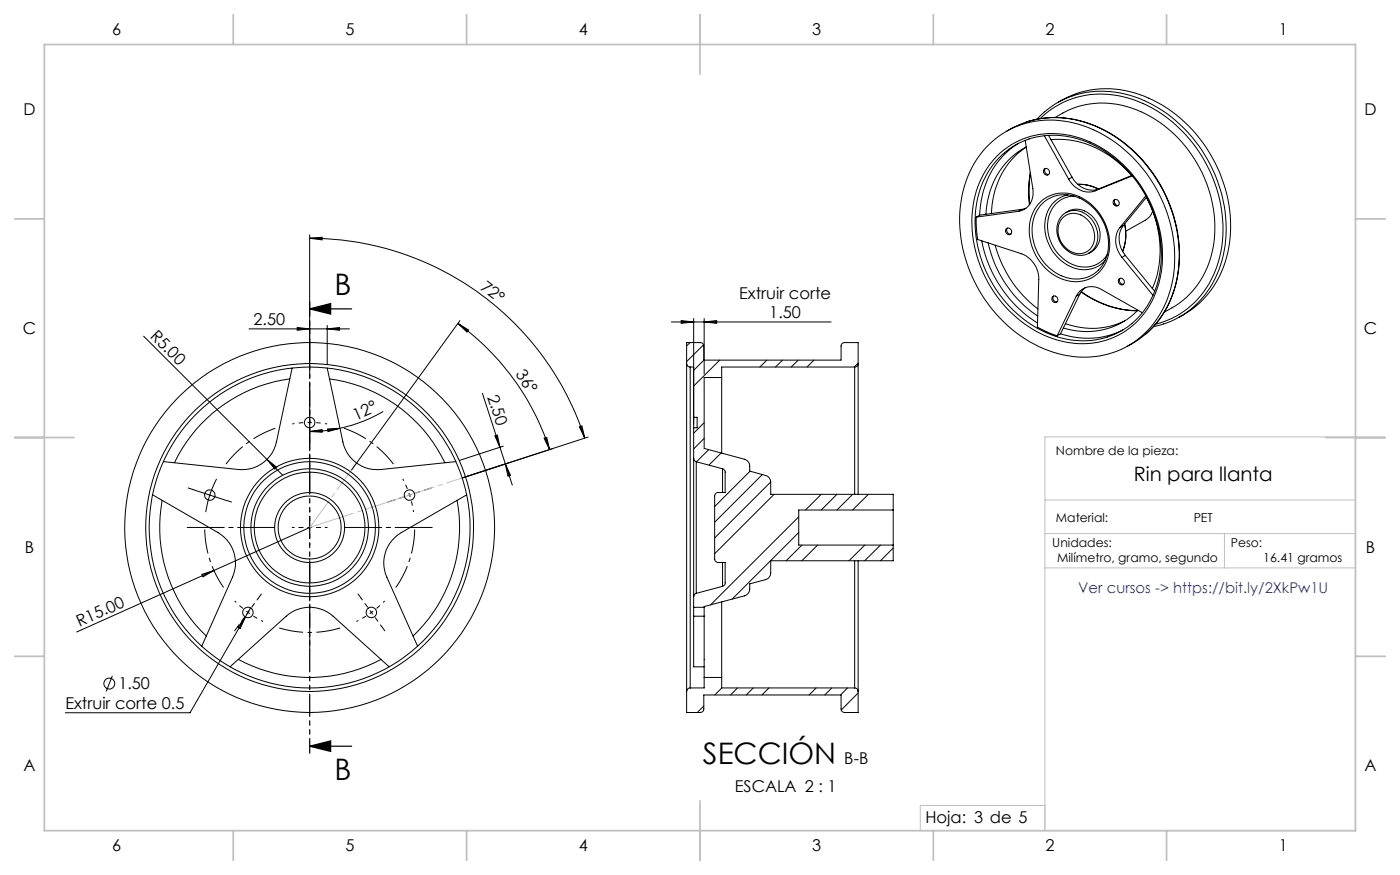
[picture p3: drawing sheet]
<svg xmlns="http://www.w3.org/2000/svg" width="400mm" height="250mm" viewBox="0 0 400 250" stroke-linecap="round" stroke-linejoin="round" font-family="sans-serif">
<g fill="none" stroke="#000" stroke-width=".29">
<path d="M287.7 37.5a27.3 27.3 0 0 1 26.5-.9 40.5 40.5 0 0 1 21.8 44.5 26.6 26.6 0 0 1-13.8 17.8M293.3 34.8a29.8 29.8 0 0 1 26.6 5.1 40.8 40.8 0 0 1 16.5 39.1 28 28 0 0 1-9.1 16.4M294 39.7a26.8 26.8 0 0 1 26 6.9 35.2 35.2 0 0 1 10.9 33.7 23.4 23.4 0 0 1-7.5 12.2M294 39.7a22.8 22.8 0 0 0-15.1 19.5 35.2 35.2 0 0 0 22.5 36.8 22.6 22.6 0 0 0 22-3.6M297.2 33.9a25.5 25.5 0 0 1 28-4.9 39.8 39.8 0 0 1 23.7 42.7 25.5 25.5 0 0 1-18.7 20.9M298.4 38.8l6.9 12.4M298.5 31.9l-2.2 2.2M298.5 31.9a26.1 26.1 0 0 1 27.1-3.7 40.6 40.6 0 0 1 23.9 44.6 26 26 0 0 1-17 19.8M299.6 38.7l.7 1.2M300.3 39.9a27.2 27.2 0 0 1 23 10.3M300.3 39.9l6 10.7M301.4 33.6a25.2 25.2 0 0 1 27.1-.4 36.7 36.7 0 0 1 17.7 39.3 24.5 24.5 0 0 1-13.6 16.7"/>
<path d="M302.4 29.2a27.7 27.7 0 0 1 28.5 .2 40.8 40.8 0 0 1 20.2 41.3 27 27 0 0 1-14.2 20M281.7 42.2a25.8 25.8 0 0 1 27.8-6.3 40.3 40.3 0 0 1 25.3 45.2 25.4 25.4 0 0 1-29.6 20.6 37.8 37.8 0 0 1-26.9-21.4 36 36 0 0 1 .1-33.7zM284.8 44.6a23 23 0 0 1 25.4-4.6 35.7 35.7 0 0 1 20.9 40.9 22.6 22.6 0 0 1-29.4 16.1 35.9 35.9 0 0 1-24-32.5 26.5 26.5 0 0 1 7.1-19.9zM290.9 41a24.3 24.3 0 0 0-11 20.5M292 59.8l-12.1 1.7M292 59.8l-1 .6M292.9 40.1l2.2 13.8a5.3 5.3 0 0 1-4.1 6.5M293.1 59.5l-1.1 .3M293.2 42a22.7 22.7 0 0 0-9.9 19M293.2 42a22.2 22.2 0 0 0-11.5 19.2M294.4 49.3l-.5 4.1 .2 5.1M294.4 49.6a30.9 30.9 0 0 0-.2 8.7"/>
<path d="M297.3 57.7a10.3 10.3 0 0 1 13.4-.1 14.5 14.5 0 0 1 4.7 18.4 9.8 9.8 0 0 1-13.4 3.1 15 15 0 0 1-7-17.9l.7-1.6zM298.4 48.3a.93 .93 0 0 1 1.4 .5 .93 .93 0 0 1-.9 1.2 1.06 1.06 0 0 1-.5-1.7zM298.7 48.1a1.04 1.04 0 0 0-.1 1.2 1.04 1.04 0 0 0 1 .5M305.2 55.7a8.5 8.5 0 0 0-6.7 9.6 12.3 12.3 0 0 0 11.8 11.8 7.8 7.8 0 0 0 5.4-2.6M305.3 51.2a6.4 6.4 0 0 0 7.6 3.3M306 55.8a14.1 14.1 0 0 1 9.9 18.2M306.1 55.8a9.2 9.2 0 0 0-11.2 9.3 14.1 14.1 0 0 0 11.6 14.6 8.9 8.9 0 0 0 9.4-5.7M306.3 50.6a6.4 6.4 0 0 0 7.6 3.4M306.3 50.6l-1 .6M307 56a7.9 7.9 0 0 0-7.7 8.9 11.7 11.7 0 0 0 10.4 11.4 7.2 7.2 0 0 0 6.6-3.5M307.9 52.7a11.3 11.3 0 0 1 5.9 1.3 11.9 11.9 0 0 0-5.7-1.3M313.9 54l-1 .5"/>
<path d="M318.2 57.2a.94 .94 0 0 1 1.5 .4 .94 .94 0 0 1-.8 1.3 1.09 1.09 0 0 1-.7-1.7zM318.6 57a1.06 1.06 0 0 0-.1 1.2 1.06 1.06 0 0 0 1 .5M323.3 50.2l-9.4 3.8M323.4 50.1l-.1 .1M323.5 50.3l-10.6 4.2M327.4 56l-7.4 9M327.6 56.4a30.3 30.3 0 0 1 1.6 26M327.6 56.4l-6.6 8M327.6 56.4h.1M88.5 67.1v36.8M88.5 68.1l3.5-.3v.7zM88.5 68.1a82.7 82.7 0 0 1 78.6 57.1"/>
<path d="M278.9 62l.1 3.2 .3 3.2 12.5 4.1a7.7 7.7 0 0 1 5 7.4l-.4 13.5 3.5 1.8 2.1 .7M279.9 61.5l-1 .5M280.5 68.8a36.1 36.1 0 0 0 15.9 23.5M282.3 69.4a33.9 33.9 0 0 0 14.2 20.9M284.3 70a33.9 33.9 0 0 0 12.2 18.3M287.4 65.4a.94 .94 0 0 1 1.5 .3 .94 .94 0 0 1-.7 1.3 1.12 1.12 0 0 1-.8-1.6zM287.9 65.2a1.05 1.05 0 0 0-.1 1.1 1.05 1.05 0 0 0 1 .6M291 60.4l-12.1 1.6M303.9 62a5.4 5.4 0 0 1 8.1 2.5 5.3 5.3 0 0 1-2.3 7.8 6.2 6.2 0 0 1-7.4-6 5.2 5.2 0 0 1 1.6-4.3zM304.6 60.7a6.3 6.3 0 0 0-1.2 9.3 6 6 0 0 0 7.7 2.3M304.6 60.7a6.1 6.1 0 0 1 8.8 2.8 6.1 6.1 0 0 1-2.3 8.8M304.6 60.7a6.4 6.4 0 0 1 8.7 4.5 5.9 5.9 0 0 1-2.2 7.1"/>
<path d="M319.8 79.6a.96 .96 0 0 1 1.4 .5 .96 .96 0 0 1-.8 1.3 1.06 1.06 0 0 1-.6-1.8zM320 65a6.9 6.9 0 0 0 .6 8.5M320.1 79.5a1.05 1.05 0 0 0-.1 1.2 1.05 1.05 0 0 0 1 .5M320.6 73.5l8.8 10.9M321 64.4a7 7 0 0 0 .5 8.6M321 64.4l-1 .6M321.3 64a12.6 12.6 0 0 1-.6 7.8 12.4 12.4 0 0 0 .6-7.7M321.5 73l-.9 .5M321.5 73l7.7 9.4M329.4 60.3l-.8 1.4-.8 .8-6.2 3.6M41 96l35.3 35.3M71.2 94h28.6"/>
<path d="M84.9 93.6l3.6 .4-3.6 .4zM93.5 94l3.5-.4v.8zM93.5 93v11.2M130.8 92.4l3.1 1.9-.5 .6zM130.8 92.4a72.5 72.5 0 0 1 26.2 36M131.4 91.6l-31 42.7M191.8 92h45.7M194.6 91.6l3.6 .4-3.6 .4zM197.2 97.9l-1 .9M198.2 91v30.2M201 98.5l-4.8 4.8M201.2 92l3.6-.4v.8z"/>
<path d="M201.2 91v15.9M300.7 84.8a.93 .93 0 0 1 1.5 .4 .93 .93 0 0 1-.9 1.3 1.08 1.08 0 0 1-.6-1.7zM301.1 84.6a1.07 1.07 0 0 0-.1 1.1 1.07 1.07 0 0 0 1 .6M303 95.4l-1 .5M307.5 84.6a4.9 4.9 0 0 1 7.2-1.9l11.7 6.6M307.5 84.6l-5.5 11.3M308.5 84.1l-5.5 11.3M308.5 84.1l-1 .5M308.9 83.4a27.5 27.5 0 0 0 16 5.4M309 83.3a27.9 27.9 0 0 0 15.9 5.4M310 82.3l-1.5 1.8M320.9 94.3a23 23 0 0 1-17.9 1.1"/>
<path d="M321.3 91.7a21.7 21.7 0 0 1-16.9 .8M325.1 88.6a20.6 20.6 0 0 1-21.3 5.1M329.2 82.4l.7 .8M332.5 92.6l-2.9 .7M82.8 108.3a42.8 42.8 0 0 0-33 23.9M83.5 105.1l-4.5 21.2a10.1 10.1 0 0 1-10.8 7.8l-21.5-2.2M93.5 105.1l4.5 21.2a10.1 10.1 0 0 0 10.8 7.8l21.4-2.2M94.1 108.3a42.8 42.8 0 0 1 33 23.9M109.5 117.6l-6 2.9-2.7 .9-3.7 1M137.8 112.4l8.6 26.2M196.2 103.9a1.02 1.02 0 0 0 1 1M196.2 103.9v-6h3.9a.96 .96 0 0 1 1 1v4h39.2v-4a.96 .96 0 0 1 1-1h3.9v6"/>
<path d="M196.2 103.9v93.7M197.2 104.9v91.7M197.2 104.9h1M198.2 119.2h1v3h-1zM201.1 102.9l-2.9 2.9M205.6 102.9l-7.4 7.4M206.2 107.9h-5v20.2l11.5 3.1a2.01 2.01 0 0 1 1.5 2v1.4l4.5 1.2a2.01 2.01 0 0 1 1.5 1.9M206.2 107.9v21.6M219.1 102.9l-2 2M223.6 102.9l-2 2M228.1 102.9l-2 2M232.6 102.9l-2 2"/>
<path d="M244.2 104.9v36.3M244.2 104.9h-38v3M245.2 103.9a.96 .96 0 0 1-1 1M245.2 103.9v37.3M245.2 103.7l-1.1 1.2M55.2 139.9l4.7 1.6M61.9 136.8l-2 4.7M76.3 131.3l2.8 2.2-.6 .5zM76.3 131.3l4.5 4.5M88.5 123.3l3.5-.5v.7zM93.6 122.6l3.5-.2-3.4 .9zM97.1 122.4l-4.7 .7-3.9 .2"/>
<path d="M141.4 124.5l.7-.2 .7 3.5zM143.8 127.5l-12.6 4.1M144.4 132.6l1.4 3.2-.7 .3zM155.5 125.2l.7-.2 .8 3.4zM165.5 121.9l.8-.2 .8 3.5zM168 124.9l-35.8 11.6M198.2 130.9l.2 .7 .5 .3M198.2 130.9v39.6M198.2 122.2v8.7M198.9 131.9v37.6M198.9 131.9l7.5 2M201.2 120.8l-3 3"/>
<path d="M201.2 125.3l-3 3M202.5 128.5l-3.5 3.4M206 129.4l-3.4 3.5M206.4 133.9l.6 .4 .2 .4v6h-2a1.09 1.09 0 0 0-1 1v18a1.02 1.02 0 0 0 1 1h2v6l-.2 .5-.6 .3M206.4 133.9v6.8M214.3 134.6l-10.1 10.1M217.8 135.6l-13.6 13.6M220.2 137.7v3.5h35v19h-35v3.5a2.01 2.01 0 0 1-1.5 1.9l-4.5 1.2v1.5a2.1 2.1 0 0 1-1.5 1.9l-11.5 3.1v.2M220.2 137.7l-16 16M43.6 141.4l18.7 10.8a10 10 0 0 1 4.1 12.7l-8.8 19.7M46.3 143a42.9 42.9 0 0 0 12.6 38.7M59.9 141.5l-1.1 4.8"/>
<path d="M59.9 141.5l4.8 1.5M88.5 150.7l-66.6 29.9M130.6 143a42.8 42.8 0 0 1-12.6 38.7M133.3 141.4l-18.6 10.8a10 10 0 0 0-4.2 12.7l8.8 19.7M221.2 141.2l-17 17M228.2 147.7l-25.2 25.1M228.2 152.1l-19 19.1M229.1 155.7l-4.5 4.5M233.6 155.7l-4.5 4.5M234.6 141.2l-4.4 4.5M239.1 141.2l-4.5 4.5M243.6 141.2l-4.5 4.5"/>
<path d="M247.1 155.7l-4.5 4.5M248.1 141.2l-4.5 4.5M251.6 155.7l-4.5 4.5M255.2 156.6l-3.6 3.6M255.2 145.7h-27v10h27M57.7 164.1l3.4-1.1-3.1 1.8zM70.1 176.3l-15.8 27.3h-35.6M70.1 176.3l-1.4 3.3-.7-.4zM71.6 173.7l-1.5 2.6M198.2 173.5v2.6M198.2 170.5v3M198.2 176.1v14.4h3"/>
<path d="M198.2 173.5h3M198.2 176.1h3M198.9 169.5l-.4 .2-.3 .8M201.2 176.1v17.5M201.2 173.5v2.6M206.2 172v21.6M206.4 160.7v6.8M206.4 167.5l-7.5 2M244.2 160.2v36.4M245.2 160.2v37.4M32.1 193.1l-1.8 4.4M65.7 190.5l16.1-14.4a10.1 10.1 0 0 1 13.4 0l16 14.4"/>
<path d="M68.1 188.4a42.8 42.8 0 0 0 40.8 0M196.2 197.6v6h3.9a1.02 1.02 0 0 0 1-1v-4h39.2v4a1.02 1.02 0 0 0 1 1h3.9v-6M197.2 196.6a1.02 1.02 0 0 0-1 1M201.2 193.6v3h-4M201.2 193.6h5M206.2 193.6v3M206.2 196.6h38M206.2 196.6l-2 2M210.7 196.6l-2 2M215.2 196.6l-2 2M219.7 196.6l-2 2M233.2 196.6l-2 2"/>
<path d="M237.7 196.6l-2 2M242.1 196.6l-1.9 2M244.2 196.6a.97 .97 0 0 1 1 1M245.2 198l-4.9 4.9M201.1 201.7l-1.9 1.9"/>
<circle cx="88.5" cy="120.7" r="1.5"/>
<circle cx="60" cy="141.5" r="1.5"/>
<circle cx="88.5" cy="150.7" r="52.8"/>
<circle cx="88.5" cy="150.7" r="15.8"/>
<circle cx="88.5" cy="150.7" r="16.8"/>
<circle cx="88.5" cy="150.7" r="18.8"/>
<circle cx="88.5" cy="150.7" r="45.8"/>
<circle cx="88.5" cy="150.7" r="10"/>
<circle cx="88.5" cy="150.7" r="46.8"/>
<circle cx="88.5" cy="150.7" r="19.8"/>
<circle cx="88.5" cy="150.7" r="9"/>
<circle cx="117" cy="141.5" r="1.51"/>
<circle cx="70.8" cy="175" r="1.51"/>
<circle cx="106.1" cy="175" r="1.5"/>
<circle cx="31.2" cy="195.3" r="1.55"/>
</g>
<path d="M88.5 120.7l-5 .4M88.5 120.7l5 .4M117 141.4l-1.9-4.6M117 141.4l1.2 4.9M70.9 175l4.2 2.6M70.9 175l-3.8-3.3M106.1 175l3.8-3.3M106.1 175l-4.2 2.6" fill="none" stroke="#000" stroke-width=".29" stroke-dasharray="15.2 1.3 1.3 1.3" stroke-dashoffset="14.6" stroke-linecap="butt"/>
<path d="M78.7 122.4a30 30 0 0 0-14.1 10.2M112.4 132.6a30 30 0 0 0-14.1-10.2M58.5 151.3a30 30 0 0 0 5.4 16.6M79.8 179.4a30 30 0 0 0 17.4 0M113.1 167.9a30 30 0 0 0 5.4-16.6" fill="none" stroke="#000" stroke-width=".29" stroke-dasharray="15.2 1.3 1.3 1.3" stroke-dashoffset="8.3" stroke-linecap="butt"/>
<path d="M88.5 88.3h12M88.5 88.3l6-1.6v3zM88.5 213.2h12M88.5 213.2l6-1.5v3z" fill="none" stroke="#000" stroke-width=".35"/>
<path d="M55.2 139.9l-1.4-.5M88.5 125.7v1.5M121.8 139.9l1.4-.5M64.7 143l1.4 .4M112.3 143l-1.5 .4M67.9 179l-.9 1.2M73.8 170.9l.9-1.2M103.2 170.9l-.9-1.2M109.1 179l.8 1.2" fill="none" stroke="#000" stroke-width=".29" stroke-dasharray="15.2 1.3 1.3 1.3"/>
<path d="M88.5 120.7v-5M88.5 120.7v5M88.5 150.7v-5M88.5 150.7h-5M88.5 150.7v5M88.5 150.7h5M117 141.4l4.8-1.5M117 141.4l-4.7 1.6M70.9 175l-3 4M70.9 175l2.9-4.1M106.1 175l3 4M106.1 175l-2.9-4.1" fill="none" stroke="#000" stroke-width=".29" stroke-dasharray="15.2 1.3 1.3 1.3" stroke-dashoffset="14.6"/>
<path d="M78.5 150.7h-25M88.5 140.7v-25M98.5 150.7h25M88.5 160.7v25" fill="none" stroke="#000" stroke-width=".29" stroke-dasharray="15.2 1.3 1.3 1.3" stroke-dashoffset="4.6"/>
<path d="M88.5 115.7v-11.9" fill="none" stroke="#000" stroke-width=".29" stroke-dasharray="15.2 1.3 1.3 1.3" stroke-dashoffset="11.2"/>
<path d="M88.5 86.2v129" fill="none" stroke="#000" stroke-width=".35" stroke-dasharray="6.3 1.3 1.3 1.3 1.3 1.3" stroke-dashoffset="2.2"/>
<path d="M88.5 150.7l28.5-9.3" fill="none" stroke="#c0c0c0" stroke-width=".29" stroke-dasharray="15.2 1.3 1.3 1.3" stroke-dashoffset="2.1"/>
<path d="M117 141.4l15.1-4.9" fill="none" stroke="#c0c0c0" stroke-width=".29" stroke-dasharray="15.2 1.3 1.3 1.3" stroke-dashoffset="7.9"/>
<path d="M88.5 150.7l13.4-18.4" fill="none" stroke="#c0c0c0" stroke-width=".29" stroke-dasharray="15.2 1.3 1.3 1.3" stroke-dashoffset="5.8"/>
<path d="M298.6 142.9h88.6M298.6 152.5h88.6M349.8 152.5v9.8M298.6 162.3h88.6M298.6 230.1h-35.7v7.2h124.3v-112.5h-88.6v112.5" fill="none" stroke="#c0c0c0" stroke-width=".29"/>
<g fill="none" stroke="#c0c0c0" stroke-width=".5">
<path d="M12.7 12.7h374.6v224.6h-374.6zM66.6 4.2v8.5M133.3 4.2v8.5M200 4.2v17M266.7 4.2v8.5M333.3 4.2v8.5M4.2 62.5h8.5M387.3 62.5h8.5M4.2 125h17M378.8 125h17M4.2 187.5h8.5M387.3 187.5h8.5"/>
<path d="M66.6 237.3v8.5M133.3 237.3v8.5M200 228.8v17M266.7 237.3v8.5M333.3 237.3v8.5"/>
</g>
<g fill="#000">
<path d="M76.3 131.3l2.8 2.2-.6 .5z"/>
<path d="M88.5 88.3l6-1.6v3zM88.5 213.2l6-1.5v3z"/>
<path d="M84.9 93.6l3.6 .4-3.6 .4zM93.5 94l3.5-.4v.8z"/>
<path d="M194.6 91.6l3.6 .4-3.6 .4zM201.2 92l3.6-.4v.8z"/>
<path d="M88.5 123.3l3.5-.5v.7zM93.6 122.6l3.5-.2-3.4 .9z"/>
<path d="M141.4 124.5l.7-.2 .7 3.5zM144.4 132.6l1.4 3.2-.7 .3z"/>
<path d="M155.5 125.2l.7-.2 .8 3.4zM130.8 92.4l3.1 1.9-.5 .6z"/>
<path d="M165.5 121.9l.8-.2 .8 3.5zM88.5 68.1l3.5-.3v.7z"/>
</g>
<g font-size="8.5">
<text x="95.6" y="84.3">B</text>
<text x="200.8" y="218.2">SECCIÓN</text>
<text x="95.6" y="222.9">B</text>
</g>
<text font-size="5.6" x="323.9" y="137.5">Rin para llanta</text>
<g font-size="4.7">
<text x="32" y="10.1">6</text>
<text x="98.7" y="10.1">5</text>
<text x="165.4" y="10.1">4</text>
<text x="232" y="10.1">3</text>
<text x="298.7" y="10.1">2</text>
<text x="365.4" y="10.1">1</text>
<text x="6.7" y="32.9">D</text>
<text x="389.8" y="32.9">D</text>
<text x="137" y="82.5" transform="rotate(38 137 82.5)">72°</text>
<text x="211.2" y="85.4">Extruir corte</text>
<text x="6.6" y="95.4">C</text>
<text x="72.5" y="92.9">2.50</text>
<text x="219.8" y="91">1.50</text>
<text x="389.7" y="95.4">C</text>
<text x="42.7" y="96.2" transform="rotate(45 42.7 96.2)">R5.00</text>
<text x="147.2" y="107" transform="rotate(56 147.2 107)">36°</text>
<text x="139.2" y="113.3" transform="rotate(72 139.2 113.3)">2.50</text>
<text x="101.6" y="120.2" transform="rotate(-24 101.6 120.2)">12°</text>
<text x="7.1" y="157.9">B</text>
<text x="390.2" y="157.9">B</text>
<text x="22.7" y="179.1" transform="rotate(-24 22.7 179.1)">R15.00</text>
<text x="33.8" y="197">1.50</text>
<text x="18.7" y="202.6">Extruir corte 0.5</text>
<text x="6.7" y="220.4">A</text>
<text x="241.2" y="218.2">B-B</text>
<text x="389.8" y="220.4">A</text>
<text x="210" y="226.4">ESCALA 2 : 1</text>
<text x="264.4" y="235">Hoja: 3 de 5</text>
<text x="32" y="243.2">6</text>
<text x="98.7" y="243.2">5</text>
<text x="165.4" y="243.2">4</text>
<text x="232" y="243.2">3</text>
<text x="298.7" y="243.2">2</text>
<text x="365.4" y="243.2">1</text>
</g>
<text font-size="4.2" fill="#00f" x="308.1" y="169.5">Ver cursos -&gt; https://bit.ly/2XkPw1U</text>
<g font-size="3.5">
<text x="301.7" y="130.1">Nombre de la pieza:</text>
<text x="301.7" y="149.2">Material:</text>
<text x="341" y="149.2">PET</text>
<text x="300.7" y="156.3">Unidades:</text>
<text x="302" y="160.5">Milímetro, gramo, segundo</text>
<text x="351.6" y="156.3">Peso:</text>
<text x="360.9" y="160.5">16.41 gramos</text>
</g>
</svg>
